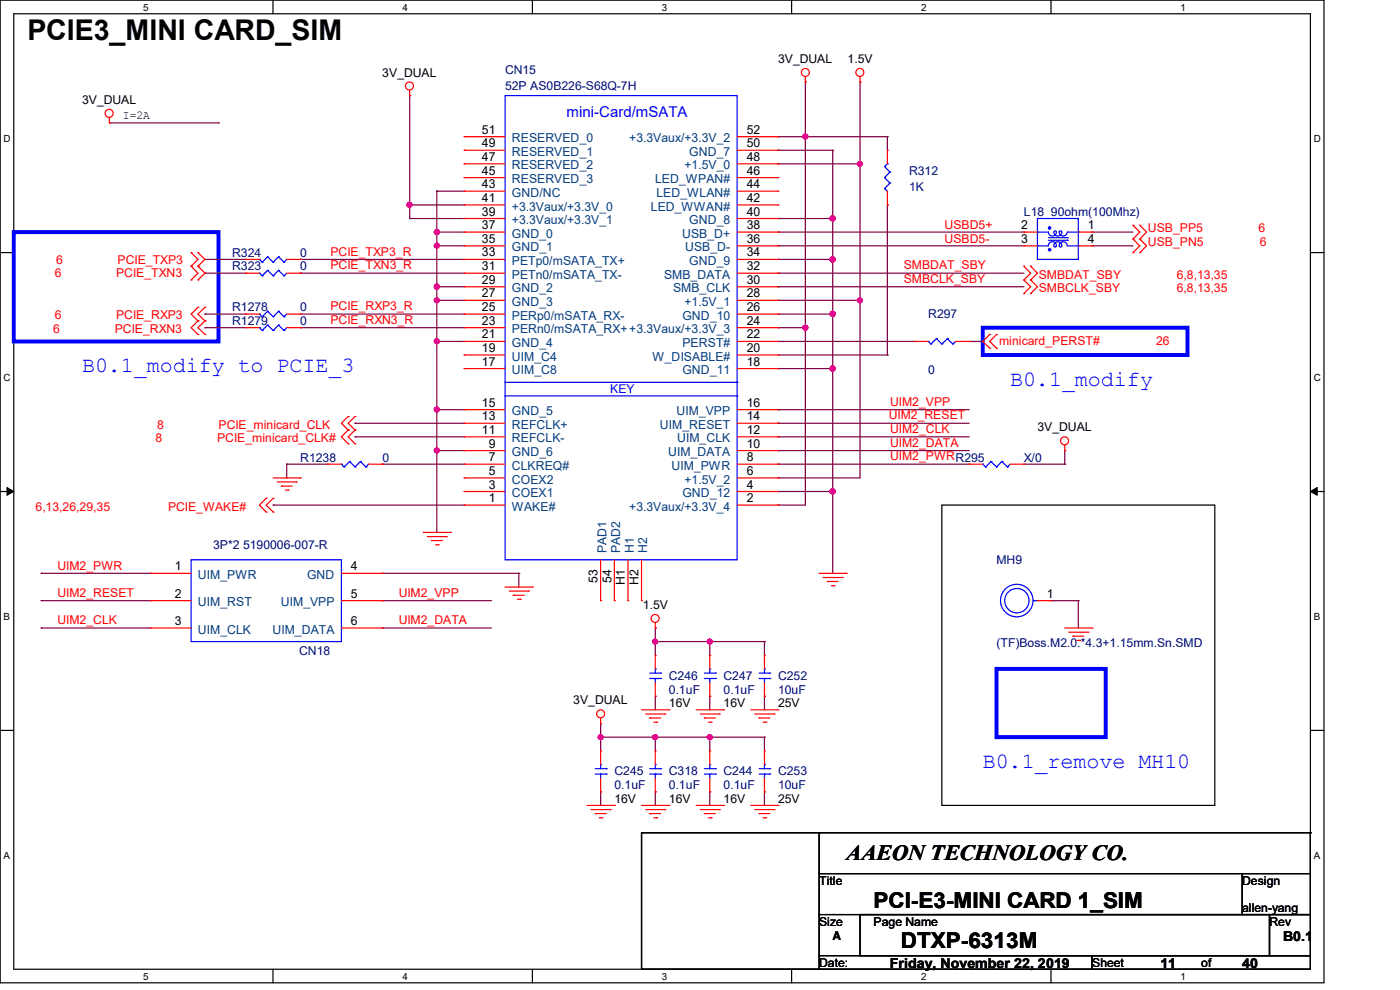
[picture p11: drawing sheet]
<svg xmlns="http://www.w3.org/2000/svg" width="297mm" height="210mm" viewBox="0 0 297 210" stroke-linecap="round" stroke-linejoin="round" font-family="sans-serif">
<path d="M0 0h280.9v208.5h-280.9zM2.9 2.9h275.1v202.7h-275.1z" fill="none" stroke="#000" stroke-width=".25"/>
<g fill="#fff">
<path d="M30.4 .3h1.1v2.4h-1.1z"/>
<path d="M30.4 205.9h1.1v2.3h-1.1z"/>
</g>
<path d="M57.9 0v2.9M57.9 205.6v2.9" fill="none" stroke="#000" stroke-width=".25"/>
<g fill="#fff">
<path d="M85.4 .3h1.1v2.4h-1.1z"/>
<path d="M85.4 205.9h1.1v2.3h-1.1z"/>
</g>
<path d="M112.9 0v2.9M112.9 205.6v2.9" fill="none" stroke="#000" stroke-width=".25"/>
<g fill="#fff">
<path d="M140.4 .3h1.2v2.4h-1.2z"/>
<path d="M140.4 205.9h1.2v2.3h-1.2z"/>
</g>
<path d="M167.9 0v2.9M167.9 205.6v2.9" fill="none" stroke="#000" stroke-width=".25"/>
<g fill="#fff">
<path d="M195.4 .3h1.2v2.4h-1.2z"/>
<path d="M195.4 205.9h1.2v2.3h-1.2z"/>
</g>
<path d="M223 0v2.9M223 205.6v2.9" fill="none" stroke="#000" stroke-width=".25"/>
<g fill="#fff">
<path d="M250.4 .3h1.2v2.4h-1.2z"/>
<path d="M250.4 205.9h1.2v2.3h-1.2z"/>
<path d="M.8 28.2h1.4v2.4h-1.4z"/>
<path d="M278.7 28.2h1.5v2.4h-1.5z"/>
<path d="M.8 78.9h1.4v2.3h-1.4z"/>
<path d="M278.7 78.9h1.5v2.3h-1.5z"/>
</g>
<path d="M0 53.6h2.9M278 53.6h2.9" fill="none" stroke="#000" stroke-width=".25"/>
<g fill="#fff">
<path d="M.8 129.6h1.3v2.3h-1.3z"/>
<path d="M278.7 129.6h1.4v2.3h-1.4z"/>
</g>
<path d="M0 104.3h2.9M278 104.3h2.9" fill="none" stroke="#000" stroke-width=".25"/>
<path d="M1.5 103.4l1.4 .9-1.4 .8zM278 104.3l1.4-.9v1.7z" fill="#000" stroke="#000" stroke-width=".21"/>
<g fill="#fff">
<path d="M.8 180.3h1.3v2.3h-1.3z"/>
<path d="M278.7 180.3h1.4v2.3h-1.4z"/>
</g>
<g fill="none" stroke="#000" stroke-width=".25">
<path d="M199.8 107.1h57.9v63.8h-57.9zM0 154.9h2.9M278 154.9h2.9M136.1 176.7h.1M136.1 176.7h141.9M136.1 176.7v28.9M173.8 176.7h.1M173.8 176.7v8.6M278 176.7h.1M278 176.7v8.6M173.8 185.3h104.2v8.7h-104.2zM173.8 194v8.7"/>
<path d="M182.5 194h86.8v8.7h-86.8zM263.5 194h.1M263.5 185.3v8.7M269.3 194h8.7v8.7h-8.7zM136.1 205.6h.1M136.1 205.6h37.7M173.8 202.7h57.9v2.9h-57.9zM173.8 202.7h.1M173.8 205.6h.1M231.7 202.7h46.3v2.9h-46.3z"/>
</g>
<path d="M2.9 49.2h43.5v23.2h-43.5zM208.5 69.5h43.4v5.8h-43.4zM211.4 141.9h23.2v14.5h-23.2z" fill="none" stroke="#00f" stroke-width=".85"/>
<g fill="none" stroke="#800040" stroke-width=".25">
<path d="M170.9 17.4h.1M170.9 17.4v89.7h-5.8M182.5 17.4h.1M182.5 17.4v84h-17.4M23.2 26.1h23.2M46.4 26.1h.1M86.9 20.3h.1M86.9 20.3v26.1M165.1 29h.1M165.1 31.9h.1M165.1 34.8h.1M165.1 29h23.2"/>
<path d="M165.1 31.9h11.6M165.1 34.8h17.4M170.9 29h.1M176.7 31.9h.1M176.7 31.9v89.7M182.5 34.8h.1M188.3 29h.1M188.3 29v2.9M43.5 55h.1M43.5 58h.1M43.5 55h8.7M43.5 58h8.7"/>
<path d="M63.7 55h.1M63.7 58h.1M63.7 55h34.8M63.7 58h34.8M86.9 43.5h.1M86.9 46.4h.1M86.9 43.5h11.6M86.9 46.4h11.6M92.7 40.6h.1M92.7 49.2h.1M92.7 52.2h.1M92.7 52.2h5.8"/>
<path d="M92.7 49.2h5.8M92.7 40.6h5.8M92.7 40.6v72.3M165.1 58h.1M165.1 52.2h.1M165.1 49.2h.1M165.1 46.4h.1M165.1 55h.1M165.1 55h11.6M165.1 58h52.1M165.1 52.2h52.1M165.1 49.2h52.1"/>
<path d="M165.1 46.4h11.6M176.7 46.4h.1M176.7 55h.1M188.3 43.5h.1M188.3 43.5v31.8M231.7 52.2h.1M231.7 49.2h.1M231.7 52.2h8.7M231.7 49.2h8.7M43.5 66.6h.1M43.5 69.5h.1M43.5 66.6h8.7"/>
<path d="M43.5 69.5h8.7M63.7 69.5h.1M63.7 66.6h.1M63.7 66.6h34.8M63.7 69.5h34.8M92.7 60.8h.1M92.7 63.7h.1M92.7 72.4h.1M92.7 72.4h5.8M92.7 60.8h5.8M92.7 63.7h5.8M165.1 72.4h.1"/>
<path d="M165.1 60.8h.1M165.1 69.5h.1M165.1 66.6h.1M165.1 78.2h.1M165.1 63.7h.1M165.1 66.6h11.6M165.1 69.5h5.8M165.1 72.4h28.9M165.1 60.8h52.1M165.1 63.7h17.4M165.1 78.2h11.6M165.1 75.3h23.2"/>
<path d="M170.9 69.5h.1M176.7 66.6h.1M176.7 78.2h.1M182.5 63.7h.1M188.3 75.3h.1M205.6 72.4h2.9M208.5 72.4h.1M60.8 98.5h.1M60.8 98.5h8.7M60.8 98.5v2.9M75.3 89.8h.1M75.3 92.7h.1"/>
<path d="M75.3 89.8h23.2M75.3 92.7h23.2M81.1 98.5h.1M81.1 98.5h17.4M92.7 95.6h.1M92.7 86.9h.1M92.7 95.6h5.8M92.7 86.9h5.8M165.1 95.6h.1M165.1 98.5h.1M165.1 86.9h.1M165.1 89.8h.1"/>
<path d="M165.1 92.7h.1M165.1 89.8h40.5M165.1 92.7h40.5M165.1 95.6h40.5M165.1 98.5h40.5M165.1 86.9h40.5M217.2 98.5h8.7M225.9 98.5h.1M225.9 95.6h.1M225.9 95.6v2.9M58 107.1h.1M58 107.1h40.5"/>
<path d="M60.8 101.4h.1M165.1 107.1h.1M165.1 104.3h.1M165.1 101.4h.1M165.1 104.3h11.6M176.7 104.3h.1M8.7 121.6h.1M8.7 127.4h.1M8.7 133.2h.1M8.7 121.6h23.2M8.7 127.4h23.2M8.7 133.2h23.2"/>
<path d="M81.1 133.2h.1M81.1 127.4h.1M81.1 121.6h.1M81.1 121.6h29M81.1 127.4h23.2M81.1 133.2h23.2M110.1 121.6h.1M110.1 121.6v2.9M139 133.2h.1M139 136.1h.1M139 133.2v5.8M139 136.1h23.2"/>
<path d="M150.6 136.1h.1M150.6 136.1v2.9M162.2 136.1h.1M162.2 136.1v2.9M223 127.4h.1M223 127.4h5.8M228.8 127.4h.1M228.8 127.4v5.8M127.4 156.4h.1M127.4 153.5h.1M127.4 156.4h34.8M127.4 153.5v5.8"/>
<path d="M139 147.7h.1M139 156.4h.1M139 147.7v2.9M139 156.4v2.9M150.6 147.7h.1M150.6 156.4h.1M150.6 147.7v2.9M150.6 156.4v2.9M162.2 147.7h.1M162.2 156.4h.1M162.2 147.7v2.9M162.2 156.4v2.9"/>
<path d="M127.4 168h.1M127.4 168v2.9M139 168h.1M139 168v2.9M150.6 168h.1M150.6 168v2.9M162.2 168h.1M162.2 168v2.9"/>
</g>
<g fill="#f0f" stroke="#f0f" stroke-width=".25">
<circle cx="150.6" cy="136.1" r=".54"/>
<circle cx="139" cy="136.1" r=".54"/>
<circle cx="150.6" cy="156.4" r=".54"/>
<circle cx="139" cy="156.4" r=".54"/>
<circle cx="127.4" cy="156.4" r=".54"/>
<circle cx="170.9" cy="29" r=".54"/>
<circle cx="170.9" cy="69.5" r=".54"/>
<circle cx="92.7" cy="95.5" r=".54"/>
<circle cx="92.7" cy="49.2" r=".54"/>
<circle cx="92.7" cy="60.8" r=".56"/>
<circle cx="92.7" cy="52.1" r=".54"/>
<circle cx="92.7" cy="63.7" r=".54"/>
<circle cx="92.7" cy="72.4" r=".54"/>
<circle cx="92.7" cy="86.9" r=".54"/>
<circle cx="176.6" cy="55" r=".57"/>
<circle cx="176.6" cy="46.3" r=".57"/>
<circle cx="176.6" cy="66.6" r=".57"/>
<circle cx="176.6" cy="104.2" r=".57"/>
<circle cx="86.9" cy="43.4" r=".54"/>
<circle cx="182.4" cy="63.7" r=".54"/>
<circle cx="182.4" cy="34.8" r=".54"/>
<circle cx="176.6" cy="78.2" r=".57"/>
</g>
<g fill="none" stroke="#f00" stroke-width=".25">
<path d="M86.9 19.1v1.2M170.9 17.4h.1M170.9 16.3v1.1M182.5 17.4h.1M182.5 16.3v1.1M23.2 26.1h.1M23.2 24.9v1.2M86.9 20.3h.1M98.5 37.7h.1M98.5 34.8h.1M98.5 31.9h.1M98.5 29h.1"/>
<path d="M98.5 37.7h8.6M98.5 34.8h8.6M98.5 31.9h8.6M98.5 29h8.6M156.4 37.7h8.7M156.4 34.8h8.7M156.4 31.9h8.7M156.4 29h8.7M165.1 37.7h.1M165.1 34.8h.1M165.1 31.9h.1M165.1 29h.1"/>
<path d="M188.3 31.9h.1M188.3 31.9v2.9M40.6 56.5h.1M40.6 53.6h.1M40.6 59.4h.1M40.6 53.6l1.4 1.4-1.4 1.5M40.6 56.5l1.4 1.5-1.4 1.4M42 53.6h.1M42 56.5h.1M42 59.4h.1M42 53.6l1.5 1.4-1.5 1.5M42 56.5l1.5 1.5-1.5 1.4"/>
<path d="M52.2 55h.1M52.2 58h.1M52.2 58h2.8M52.2 55h2.8M60.8 58h2.9M60.8 55h2.9M63.7 55h.1M63.7 58h.1M98.5 58h.1M98.5 55h.1M98.5 52.2h.1M98.5 49.2h.1"/>
<path d="M98.5 46.4h.1M98.5 43.5h.1M98.5 40.6h.1M98.5 49.2h8.6M98.5 52.2h8.6M98.5 58h8.6M98.5 55h8.6M98.5 46.4h8.6M98.5 43.5h8.6M98.5 40.6h8.6M156.4 49.2h8.7M156.4 52.2h8.7"/>
<path d="M156.4 58h8.7M156.4 55h8.7M156.4 46.4h8.7M156.4 43.5h8.7M156.4 40.6h8.7M165.1 58h.1M165.1 55h.1M165.1 52.2h.1M165.1 49.2h.1M165.1 46.4h.1M165.1 43.5h.1M165.1 40.6h.1"/>
<path d="M188.3 43.5h.1M188.3 40.6v2.9M217.2 56.5h.1M217.2 59.4h.1M217.2 49.2h.1M217.2 52.2h.1M217.2 56.5l1.5 1.5-1.5 1.4M217.2 59.4l1.5 1.4-1.5 1.5M217.2 49.2h2.9M217.2 52.2h2.9M218.7 56.5h.1M218.7 59.4h.1"/>
<path d="M218.7 56.5l1.4 1.5-1.4 1.4M218.7 59.4l1.4 1.4-1.4 1.5M228.8 49.2h2.9M228.8 52.2h2.9M231.7 52.2h.1M231.7 49.2h.1M240.4 50.7h.1M240.4 47.8h.1M240.4 53.6h.1M240.4 47.8l1.4 1.4-1.4 1.5M240.4 50.7l1.4 1.5-1.4 1.4M241.8 50.7h.1"/>
<path d="M241.8 47.8h.1M241.8 53.6h.1M241.8 47.8l1.4 1.4-1.4 1.5M241.8 50.7l1.4 1.5-1.4 1.4M42 68.1h.1M42 71h.1M42 65.2h.1M42 68.1l-1.4 1.4 1.4 1.5M42 65.2l-1.4 1.4 1.4 1.5M43.5 68.1h.1M43.5 71h.1M43.5 65.2h.1"/>
<path d="M43.5 68.1l-1.5 1.4 1.5 1.5M43.5 65.2l-1.5 1.4 1.5 1.5M52.2 66.6h.1M52.2 69.5h.1M52.2 66.6h2.8M52.2 69.5h2.8M60.8 66.6h2.9M60.8 69.5h2.9M63.7 66.6h.1M63.7 69.5h.1M98.5 78.2h.1M98.5 75.3h.1"/>
<path d="M98.5 72.4h.1M98.5 69.5h.1M98.5 66.6h.1M98.5 63.7h.1M98.5 60.8h.1M98.5 66.6h8.6M98.5 78.2h8.6M98.5 75.3h8.6M98.5 72.4h8.6M98.5 69.5h8.6M98.5 63.7h8.6M98.5 60.8h8.6"/>
<path d="M156.4 66.6h8.7M156.4 78.2h8.7M156.4 75.3h8.7M156.4 72.4h8.7M156.4 69.5h8.7M156.4 63.7h8.7M156.4 60.8h8.7M165.1 78.2h.1M165.1 75.3h.1M165.1 72.4h.1M165.1 69.5h.1M165.1 66.6h.1"/>
<path d="M165.1 63.7h.1M165.1 60.8h.1M194 72.4h.1M194 72.4h2.9M202.7 72.4h2.9M205.6 72.4h.1M210 71h.1M210 73.9h.1M210 71l-1.5 1.4 1.5 1.5M211.4 73.9h.1M211.4 71h.1M211.4 71l-1.4 1.4 1.4 1.5"/>
<path d="M217.2 62.3h.1M218.7 62.3h.1M69.5 98.5h.1M69.5 98.5h2.9M73.9 91.2h.1M73.9 94.1h.1M73.9 88.3h.1M73.9 91.2l-1.5 1.5 1.5 1.4M73.9 88.3l-1.5 1.5 1.5 1.4M75.3 91.2h.1M75.3 94.1h.1M75.3 88.3h.1"/>
<path d="M75.3 91.2l-1.4 1.5 1.4 1.4M75.3 88.3l-1.4 1.5 1.4 1.4M78.2 98.5h2.9M81.1 98.5h.1M98.5 98.5h.1M98.5 95.6h.1M98.5 92.7h.1M98.5 89.8h.1M98.5 86.9h.1M98.5 98.5h8.6M98.5 95.6h8.6M98.5 92.7h8.6"/>
<path d="M98.5 89.8h8.6M98.5 86.9h8.6M156.4 98.5h8.7M156.4 95.6h8.7M156.4 92.7h8.7M156.4 89.8h8.7M156.4 86.9h8.7M165.1 98.5h.1M165.1 95.6h.1M165.1 92.7h.1M165.1 89.8h.1M165.1 86.9h.1"/>
<path d="M205.6 98.5h.1M205.6 98.5h2.9M214.3 98.5h2.9M217.2 98.5h.1M225.9 95.6h.1M225.9 94.4v1.2M56.5 105.7h.1M56.5 108.6h.1M56.5 105.7l-1.5 1.4 1.5 1.5M58 105.7h.1M58 108.6h.1M58 101.4h5.7"/>
<path d="M58 105.7l-1.5 1.4 1.5 1.5M58.8 102.2h4.1M59.7 103.1h.1M59.7 103.1h2.3M60.5 104h.6M61.1 104h.1M62.9 102.2h.1M63.7 101.4h.1M89.8 112.9h5.8M90.7 113.8h4M91.5 114.7h.1M91.5 114.7h2.4"/>
<path d="M92.4 115.6h.6M93 115.6h.1M94.7 113.8h.1M95.6 112.9h.1M98.5 107.1h.1M98.5 104.3h.1M98.5 101.4h.1M98.5 101.4h8.6M98.5 107.1h8.6M98.5 104.3h8.6M127.4 118.7v8.7M130.3 118.7v8.7"/>
<path d="M133.2 118.7v8.7M136.1 118.7v8.7M156.4 101.4h8.7M156.4 107.1h8.7M156.4 104.3h8.7M165.1 107.1h.1M165.1 104.3h.1M165.1 101.4h.1M31.9 121.6h.1M31.9 127.4h.1M31.9 133.2h.1M31.9 121.6h8.7"/>
<path d="M31.9 133.2h8.7M31.9 127.4h8.7M72.4 121.6h8.7M72.4 133.2h8.7M72.4 127.4h8.7M81.1 121.6h.1M81.1 127.4h.1M81.1 133.2h.1M107.1 124.5h5.8M108 125.4h4.1M108.9 126.3h.1M108.9 126.3h2.3"/>
<path d="M109.8 127.1h.6M110.4 127.1h.1M112.1 125.4h.1M112.9 124.5h.1M127.4 127.4h.1M130.3 127.4h.1M133.2 127.4h.1M136.1 127.4h.1M139 133.2h.1M139 139h.1M139 132.1v1.1M139 139v2.9"/>
<path d="M150.6 139h.1M150.6 139v2.9M162.2 139h.1M162.2 139v2.9M173.8 121.6h5.7M174.6 122.5h4.1M175.5 123.4h.1M175.5 123.4h2.3M176.4 124.2h.6M177 124.2h.1M178.7 122.5h.1M179.5 121.6h.1"/>
<path d="M220.1 127.4h2.9M223 127.4h.1M225.9 133.2h5.8M226.7 134.1h4.1M227.6 135h.1M227.6 135h2.4M228.5 135.8h.6M229.1 135.8h.1M230.8 134.1h.1M231.7 133.2h.1M127.4 153.5h.1M127.4 159.3h.1"/>
<path d="M127.4 152.3v1.2M127.4 159.3v2.9M136.1 150.6h5.8M137 151.5h4.1M137.8 152.3h.1M137.8 152.3h2.4M138.7 153.2h.6M139 147.7h.1M139 159.3h.1M139 144.8v2.9M139 159.3v2.9M139.3 153.2h.1"/>
<path d="M141.1 151.5h.1M141.9 150.6h.1M147.7 150.6h5.8M148.6 151.5h4M149.4 152.3h.1M149.4 152.3h2.4M150.3 153.2h.6M150.6 147.7h.1M150.6 159.3h.1M150.6 144.8v2.9M150.6 159.3v2.9M150.9 153.2h.1"/>
<path d="M152.6 151.5h.1M153.5 150.6h.1M159.3 150.6h5.8M160.1 151.5h4.1M161 152.3h.1M161 152.3h2.3M161.9 153.2h.6M162.2 159.3h.1M162.2 147.7h.1M162.2 144.8v2.9M162.2 159.3v2.9M162.5 153.2h.1"/>
<path d="M164.2 151.5h.1M165.1 150.6h.1M124.5 170.9h5.8M125.4 171.7h4.1M126.3 172.6h.1M126.3 172.6h2.3M127.1 173.5h.6M127.4 168h.1M127.4 165.1v2.9M127.7 173.5h.1M129.5 171.7h.1M130.3 170.9h.1"/>
<path d="M136.1 170.9h5.8M137 171.7h4.1M137.8 172.6h.1M137.8 172.6h2.4M138.7 173.5h.6M139 168h.1M139 165.1v2.9M139.3 173.5h.1M141.1 171.7h.1M141.9 170.9h.1M147.7 170.9h5.8M148.6 171.7h4"/>
<path d="M149.4 172.6h.1M149.4 172.6h2.4M150.3 173.5h.6M150.6 168h.1M150.6 165.1v2.9M150.9 173.5h.1M152.6 171.7h.1M153.5 170.9h.1M159.3 170.9h5.8M160.1 171.7h4.1M161 172.6h.1M161 172.6h2.3"/>
<path d="M161.9 173.5h.6M162.2 168h.1M162.2 165.1v2.9M162.5 173.5h.1M164.2 171.7h.1M165.1 170.9h.1"/>
<circle cx="86.9" cy="18.2" r=".85"/>
<circle cx="170.9" cy="15.4" r=".85"/>
<circle cx="182.4" cy="15.4" r=".85"/>
<circle cx="23.2" cy="24" r=".85"/>
<circle cx="225.8" cy="93.5" r=".85"/>
<circle cx="139" cy="131.2" r=".85"/>
<circle cx="127.4" cy="151.4" r=".85"/>
</g>
<g fill="none" stroke="#00f" stroke-width=".25">
<path d="M107.1 20.3h49.3v98.4h-49.3zM187.7 35.3h.1M187.7 37.7h.1M187.7 35.3l1.1 1.2M187.7 37.7l1.1 1.1M188.3 34.8h.1M188.3 34.8l-.6 .5M188.8 38.8h.1M188.8 36.5h.1M188.8 38.8l-1.1 1.2M188.8 36.5l-1.1 1.2M55 55h.1"/>
<path d="M55 58h.1M55 55l.6 .6M55 58l.6 .5M55.6 55.6h.1M55.6 58.5h.1M56.8 54.5h.1M56.8 57.4h.1M56.8 54.5l-1.2 1.1M56.8 54.5l1.2 1.1M56.8 57.4l-1.2 1.1M56.8 57.4l1.2 1.1M58 55.6h.1"/>
<path d="M58 58.5h.1M59.1 54.5h.1M59.1 57.4h.1M59.1 54.5l1.1 1.1M59.1 54.5l-1.1 1.1M59.1 57.4l1.1 1.1M59.1 57.4l-1.1 1.1M60.2 55.6h.1M60.2 58.5h.1M60.8 55l-.6 .6M60.8 58l-.6 .5M187.7 40h.1"/>
<path d="M187.7 40l.6 .6M220.1 46.4h8.7v8.6h-8.7zM220.1 49.2h2.3a.81 .81 0 0 0 .9 .9 .81 .81 0 0 0 .7-1.1h-.3a.77 .77 0 0 0 .7 1.1 .77 .77 0 0 0 .7-1.1h-.3a.81 .81 0 0 0 .7 1.1 .81 .81 0 0 0 .9-.9h2.4M220.1 52.2h.1M220.1 49.2h.1M220.1 52.2h2.3a.81 .81 0 0 1 .9-.9 .81 .81 0 0 1 .7 1.1h-.3a.78 .78 0 0 1 .7-1.1 .78 .78 0 0 1 .7 1.1h-.3a.81 .81 0 0 1 .7-1.1 .81 .81 0 0 1 .9 .9h2.4M222.4 50.4h4M222.4 51h4M226.4 50.4h.1M226.4 51h.1M228.8 49.2h.1M228.8 52.2h.1"/>
<path d="M55 66.6h.1M55 69.5h.1M55 66.6l.6 .6M55 69.5l.6 .6M55.6 67.2h.1M55.6 70.1h.1M56.8 66h.1M56.8 69h.1M56.8 66l-1.2 1.2M56.8 66l1.2 1.2M56.8 69l-1.2 1.1M56.8 69l1.2 1.1"/>
<path d="M58 67.2h.1M58 70.1h.1M59.1 66h.1M59.1 69h.1M59.1 66l1.1 1.2M59.1 66l-1.1 1.2M59.1 69l1.1 1.1M59.1 69l-1.1 1.1M60.2 67.2h.1M60.2 70.1h.1M60.8 66.6l-.6 .6M60.8 69.5l-.6 .6"/>
<path d="M196.9 72.4h.1M196.9 72.4l.6 .6M197.5 73h.1M198.7 71.8h.1M198.7 71.8l-1.2 1.2M198.7 71.8l1.1 1.2M199.8 73h.1M201 71.8h.1M201 71.8l1.1 1.2M201 71.8l-1.2 1.2M202.1 73h.1M202.7 72.4l-.6 .6"/>
<path d="M72.4 98.5h.1M72.4 98.5l.6 .6M73 99.1h.1M74.2 97.9h.1M74.2 97.9l-1.2 1.2M74.2 97.9l1.1 1.2M75.3 99.1h.1M76.5 97.9h.1M76.5 97.9l1.1 1.2M76.5 97.9l-1.2 1.2M77.6 99.1h.1M78.2 98.5l-.6 .6"/>
<path d="M107.1 84h49.3M107.1 81.1h49.3M156.4 84h.1M156.4 81.1h.1M208.5 98.5h.1M208.5 98.5l.6 .6M209.1 99.1h.1M210.2 97.9h.1M210.2 97.9l-1.1 1.2M210.2 97.9l1.2 1.2M211.4 99.1h.1M212.6 97.9h.1"/>
<path d="M212.6 97.9l1.1 1.2M212.6 97.9l-1.2 1.2M213.7 99.1h.1M214.3 98.5l-.6 .6M40.6 118.7h31.8v17.4h-31.8zM219.2 127.4h.1M219.2 127.4h.9M137.8 142.8h2.4M137.8 143.9h2.4M139 141.9h.1M139 143.9h.1M139 141.9v.9"/>
<path d="M139 143.9v.9M140.2 142.8h.1M140.2 143.9h.1M149.4 142.8h2.4M149.4 143.9h2.4M150.6 141.9h.1M150.6 143.9h.1M150.6 141.9v.9M150.6 143.9v.9M151.8 142.8h.1M151.8 143.9h.1M161 142.8h2.3"/>
<path d="M161 143.9h2.3M162.2 141.9h.1M162.2 143.9h.1M162.2 141.9v.9M162.2 143.9v.9M163.3 142.8h.1M163.3 143.9h.1M126.3 163.1h2.3M126.3 164.2h2.3M127.4 162.2h.1M127.4 164.2h.1M127.4 162.2v.9"/>
<path d="M127.4 164.2v.9M128.6 163.1h.1M128.6 164.2h.1M137.8 163.1h2.4M137.8 164.2h2.4M139 162.2h.1M139 164.2h.1M139 162.2v.9M139 164.2v.9M140.2 163.1h.1M140.2 164.2h.1M149.4 163.1h2.4"/>
<path d="M149.4 164.2h2.4M150.6 162.2h.1M150.6 164.2h.1M150.6 162.2v.9M150.6 164.2v.9M151.8 163.1h.1M151.8 164.2h.1M161 163.1h2.3M161 164.2h2.3M162.2 162.2h.1M162.2 164.2h.1M162.2 162.2v.9"/>
<path d="M162.2 164.2v.9M163.3 163.1h.1M163.3 164.2h.1"/>
<circle cx="215.7" cy="127.4" r="3.5"/>
<circle cx="215.7" cy="127.4" r="2.58"/>
</g>
<g fill="#00f" stroke="#00f" stroke-width=".25">
<circle cx="222.7" cy="48.4" r=".25"/>
<circle cx="222.7" cy="53" r=".25"/>
</g>
<text font-size="6.1" x="5.8" y="8.6">PCIE3_MINI CARD_SIM</text>
<g font-size="4.6" fill="#00f">
<text x="17.4" y="79">B0.1_modify to PCIE_3</text>
<text x="214.3" y="81.9">B0.1_modify</text>
<text x="208.5" y="163">B0.1_remove MH10</text>
</g>
<g font-size="4.6">
<text x="179.5" y="182.5">AAEON TECHNOLOGY CO.</text>
<text x="185.3" y="192.5">PCI-E3-MINI CARD 1_SIM</text>
<text x="191.1" y="201.2">DTXP-6313M</text>
</g>
<text font-size="3.2" fill="#00f" x="120.2" y="24.8">mini-Card/mSATA</text>
<g font-size="2.9">
<text x="272.2" y="199.6">B0.1</text>
<text x="188.8" y="205.4">Friday, November 22, 2019</text>
<text x="246.2" y="205.4">11</text>
<text x="263.5" y="205.4">40</text>
</g>
<g font-size="2.6">
<text x="81.1" y="16.3">3V_DUAL</text>
<text x="165.1" y="13.4">3V_DUAL</text>
<text x="179.8" y="13.4">1.5V</text>
<text x="17.4" y="22.1">3V_DUAL</text>
<text x="26.1" y="25.3">I=2A</text>
<text x="102.2" y="28.4">51</text>
<text x="158.4" y="28.4">52</text>
<text x="102.2" y="34.1">47</text>
<text x="102.2" y="31.2">49</text>
<text x="158.4" y="34.1">48</text>
<text x="158.4" y="31.2">50</text>
<text x="102.2" y="39.9">43</text>
<text x="102.2" y="37">45</text>
<text x="158.4" y="39.9">44</text>
<text x="158.4" y="37">46</text>
<text x="102.2" y="45.7">39</text>
<text x="102.2" y="42.8">41</text>
<text x="158.4" y="45.7">40</text>
<text x="158.4" y="42.8">42</text>
<text x="102.2" y="51.5">35</text>
<text x="102.2" y="48.6">37</text>
<text x="158.4" y="51.5">36</text>
<text x="158.4" y="48.6">38</text>
<text x="216.6" y="48.6">2</text>
<text x="216.6" y="51.5">3</text>
<text x="230.8" y="51.5">4</text>
<text x="230.8" y="48.6">1</text>
<text x="102.2" y="57.3">31</text>
<text x="102.2" y="54.4">33</text>
<text x="158.4" y="57.3">32</text>
<text x="158.4" y="54.4">34</text>
<text x="102.2" y="66">25</text>
<text x="102.2" y="63.1">27</text>
<text x="102.2" y="60.2">29</text>
<text x="158.4" y="66">26</text>
<text x="158.4" y="63.1">28</text>
<text x="158.4" y="60.2">30</text>
<text x="102.2" y="71.8">21</text>
<text x="102.2" y="68.9">23</text>
<text x="158.4" y="71.8">22</text>
<text x="158.4" y="68.9">24</text>
<text x="102.2" y="77.6">17</text>
<text x="102.2" y="74.7">19</text>
<text x="158.4" y="77.6">18</text>
<text x="158.4" y="74.7">20</text>
<text x="102.2" y="89.2">13</text>
<text x="102.2" y="86.3">15</text>
<text x="158.4" y="89.2">14</text>
<text x="158.4" y="86.3">16</text>
<text x="102.2" y="92">11</text>
<text x="103.7" y="95">9</text>
<text x="158.4" y="95">10</text>
<text x="158.4" y="92">12</text>
<text x="220.1" y="91.5">3V_DUAL</text>
<text x="103.7" y="100.8">5</text>
<text x="103.7" y="97.8">7</text>
<text x="158.4" y="100.8">6</text>
<text x="158.4" y="97.8">8</text>
<text x="103.7" y="106.5">1</text>
<text x="103.7" y="103.6">3</text>
<text x="158.4" y="106.5">2</text>
<text x="158.4" y="103.6">4</text>
<text x="37.1" y="121">1</text>
<text x="74.5" y="121">4</text>
<text x="126.8" y="123.7" transform="rotate(-90 126.8 123.7)">53</text>
<text x="129.7" y="123.7" transform="rotate(-90 129.7 123.7)">54</text>
<text x="132.6" y="124.1" transform="rotate(-90 132.6 124.1)">H1</text>
<text x="135.5" y="124.1" transform="rotate(-90 135.5 124.1)">H2</text>
<text x="37.1" y="126.8">2</text>
<text x="74.5" y="126.8">5</text>
<text x="136.4" y="129.2">1.5V</text>
<text x="222.1" y="126.8">1</text>
<text x="37.1" y="132.6">3</text>
<text x="74.5" y="132.6">6</text>
<text x="121.6" y="149.4">3V_DUAL</text>
<text x="141.9" y="150">16V</text>
<text x="153.5" y="150">16V</text>
<text x="165.1" y="150">25V</text>
<text x="130.3" y="170.3">16V</text>
<text x="141.9" y="170.3">16V</text>
<text x="153.5" y="170.3">16V</text>
<text x="165.1" y="170.3">25V</text>
<text x="173.8" y="187.7">Title</text>
<text x="263.5" y="187.7">Design</text>
<text x="173.8" y="196.3">Size</text>
<text x="185.3" y="196.3">Page Name</text>
<text x="263.5" y="193.5">allen-yang</text>
<text x="269.3" y="196.3">Rev</text>
<text x="176.7" y="199.3">A</text>
<text x="173.8" y="205.1">Date:</text>
<text x="231.7" y="205.1">Sheet</text>
<text x="254.8" y="205.1">of</text>
</g>
<g font-size="2.6" fill="#000080">
<text x="107.1" y="15.7">CN15</text>
<text x="107.1" y="19.1">52P AS0B226-S68Q-7H</text>
<text x="192.9" y="37.1">R312</text>
<text x="192.9" y="40.6">1K</text>
<text x="217.2" y="45.8">L18 90ohm(100Mhz)</text>
<text x="49.2" y="54.5">R324</text>
<text x="49.2" y="57.4">R323</text>
<text x="63.7" y="54.5">0</text>
<text x="63.7" y="57.4">0</text>
<text x="49.2" y="66">R1278</text>
<text x="49.2" y="69">R1279</text>
<text x="63.7" y="66">0</text>
<text x="63.7" y="69">0</text>
<text x="196.9" y="67.5">R297</text>
<text x="196.9" y="79.4">0</text>
<text x="63.7" y="97.9">R1238</text>
<text x="81.1" y="97.9">0</text>
<text x="217.2" y="97.9">X/0</text>
<text x="45.2" y="116.5">3P*2 5190006-007-R</text>
<text x="211.4" y="119.6">MH9</text>
<text x="211.4" y="137.3">(TF)Boss.M2.0.*4.3+1.15mm.Sn.SMD</text>
<text x="63.5" y="139">CN18</text>
<text x="141.9" y="144.2">C246</text>
<text x="141.9" y="147.1">0.1uF</text>
<text x="153.5" y="144.2">C247</text>
<text x="153.5" y="147.1">0.1uF</text>
<text x="165.1" y="144.2">C252</text>
<text x="165.1" y="147.1">10uF</text>
<text x="130.3" y="164.5">C245</text>
<text x="130.3" y="167.4">0.1uF</text>
<text x="141.9" y="164.5">C318</text>
<text x="141.9" y="167.4">0.1uF</text>
<text x="153.5" y="164.5">C244</text>
<text x="153.5" y="167.4">0.1uF</text>
<text x="165.1" y="164.5">C253</text>
<text x="165.1" y="167.4">10uF</text>
</g>
<g font-size="2.6" fill="#004080">
<text x="108.6" y="35.9">RESERVED_2</text>
<text x="108.6" y="33.1">RESERVED_1</text>
<text x="108.6" y="30.2">RESERVED_0</text>
<text x="133.5" y="30.2">+3.3Vaux/+3.3V_2</text>
<text x="145.2" y="35.9">+1.5V_0</text>
<text x="146.2" y="33.1">GND_7</text>
<text x="108.6" y="41.7">GND/NC</text>
<text x="108.6" y="38.9">RESERVED_3</text>
<text x="139" y="38.9">LED_WPAN#</text>
<text x="139.3" y="41.7">LED_WLAN#</text>
<text x="108.6" y="47.5">+3.3Vaux/+3.3V_1</text>
<text x="108.6" y="44.7">+3.3Vaux/+3.3V_0</text>
<text x="138.1" y="44.7">LED_WWAN#</text>
<text x="146.2" y="47.5">GND_8</text>
<text x="108.6" y="53.3">GND_1</text>
<text x="108.6" y="50.4">GND_0</text>
<text x="144.7" y="50.4">USB_D+</text>
<text x="145.3" y="53.3">USB_D-</text>
<text x="108.6" y="59.1">PETn0/mSATA_TX-</text>
<text x="108.6" y="56.2">PETp0/mSATA_TX+</text>
<text x="140.9" y="59.1">SMB_DATA</text>
<text x="146.2" y="56.2">GND_9</text>
<text x="108.6" y="64.9">GND_3</text>
<text x="108.6" y="62">GND_2</text>
<text x="142.8" y="62">SMB_CLK</text>
<text x="145.2" y="64.9">+1.5V_1</text>
<text x="108.6" y="70.7">PERn0/mSATA_RX++3.3Vaux/+3.3V_3</text>
<text x="108.6" y="67.8">PERp0/mSATA_RX-</text>
<text x="144.8" y="67.8">GND_10</text>
<text x="108.6" y="76.5">UIM_C4</text>
<text x="108.6" y="73.6">GND_4</text>
<text x="138.4" y="76.5">W_DISABLE#</text>
<text x="144.8" y="73.6">PERST#</text>
<text x="108.6" y="79.4">UIM_C8</text>
<text x="144.8" y="79.4">GND_11</text>
<text x="108.6" y="88.1">GND_5</text>
<text x="143.5" y="88.1">UIM_VPP</text>
<text x="108.6" y="93.9">REFCLK-</text>
<text x="108.6" y="91">REFCLK+</text>
<text x="140" y="91">UIM_RESET</text>
<text x="143.6" y="93.9">UIM_CLK</text>
<text x="108.6" y="99.7">CLKREQ#</text>
<text x="108.6" y="96.8">GND_6</text>
<text x="141.7" y="96.8">UIM_DATA</text>
<text x="142.5" y="99.7">UIM_PWR</text>
<text x="108.6" y="105.5">COEX1</text>
<text x="108.6" y="102.6">COEX2</text>
<text x="144.8" y="105.5">GND_12</text>
<text x="145.2" y="102.6">+1.5V_2</text>
<text x="108.6" y="108.3">WAKE#</text>
<text x="133.5" y="108.3">+3.3Vaux/+3.3V_4</text>
<text x="128.6" y="117.3" transform="rotate(-90 128.6 117.3)">PAD1</text>
<text x="131.6" y="117.3" transform="rotate(-90 131.6 117.3)">PAD2</text>
<text x="134.4" y="117.3" transform="rotate(-90 134.4 117.3)">H1</text>
<text x="137.3" y="117.3" transform="rotate(-90 137.3 117.3)">H2</text>
<text x="42" y="122.8">UIM_PWR</text>
<text x="65.2" y="122.8">GND</text>
<text x="42" y="128.6">UIM_RST</text>
<text x="59.6" y="128.6">UIM_VPP</text>
<text x="42" y="134.4">UIM_CLK</text>
<text x="57.8" y="134.4">UIM_DATA</text>
</g>
<g font-size="2.6" fill="#f00">
<text x="200.4" y="51.6">USBD5-</text>
<text x="200.4" y="48.6">USBD5+</text>
<text x="243.5" y="49.3">USB_PP5</text>
<text x="243.5" y="52.2">USB_PN5</text>
<text x="267" y="49.3">6</text>
<text x="267.3" y="52.2">6</text>
<text x="11.6" y="58.8">6</text>
<text x="11.9" y="55.9">6</text>
<text x="24.6" y="58.8">PCIE_TXN3</text>
<text x="24.9" y="55.9">PCIE_TXP3</text>
<text x="70.1" y="54.2">PCIE_TXP3_R</text>
<text x="70.1" y="57.2">PCIE_TXN3_R</text>
<text x="191.7" y="57.2">SMBDAT_SBY</text>
<text x="220.4" y="59.1">SMBDAT_SBY</text>
<text x="249.6" y="59.1">6,8,13,35</text>
<text x="70.1" y="65.8">PCIE_RXP3_R</text>
<text x="191.7" y="60">SMBCLK_SBY</text>
<text x="220.4" y="62">SMBCLK_SBY</text>
<text x="249.6" y="62">6,8,13,35</text>
<text x="11.3" y="70.7">6</text>
<text x="11.6" y="67.8">6</text>
<text x="24.3" y="70.7">PCIE_RXN3</text>
<text x="24.6" y="67.8">PCIE_RXP3</text>
<text x="70.1" y="68.7">PCIE_RXN3_R</text>
<text x="212" y="73.3">minicard_PERST#</text>
<text x="245.3" y="73.3">26</text>
<text x="188.6" y="89">UIM2_RESET</text>
<text x="188.8" y="86.1">UIM2_VPP</text>
<text x="33" y="93.9">8</text>
<text x="33.3" y="91">8</text>
<text x="46.1" y="93.9">PCIE_minicard_CLK#</text>
<text x="46.4" y="91">PCIE_minicard_CLK</text>
<text x="188.8" y="94.8">UIM2_DATA</text>
<text x="188.8" y="91.9">UIM2_CLK</text>
<text x="188.8" y="97.7">UIM2_PWRR295</text>
<text x="7.5" y="108.3">6,13,26,29,35</text>
<text x="35.6" y="108.3">PCIE_WAKE#</text>
<text x="12.2" y="120.8">UIM2_PWR</text>
<text x="12.2" y="126.6">UIM2_RESET</text>
<text x="84.6" y="126.6">UIM2_VPP</text>
<text x="12.2" y="132.4">UIM2_CLK</text>
<text x="84.6" y="132.4">UIM2_DATA</text>
</g>
<text font-size="2.6" fill="#00f" x="129.5" y="83.4">KEY</text>
<g font-size="2.1">
<text x="30.4" y="2.2">5</text>
<text x="85.4" y="2.2">4</text>
<text x="140.4" y="2.2">3</text>
<text x="195.4" y="2.2">2</text>
<text x="250.4" y="2.2">1</text>
<text x=".8" y="30.1">D</text>
<text x="278.7" y="30.1">D</text>
<text x=".8" y="80.8">C</text>
<text x="278.7" y="80.8">C</text>
<text x=".8" y="131.5">B</text>
<text x="278.7" y="131.5">B</text>
<text x=".8" y="182.2">A</text>
<text x="278.7" y="182.2">A</text>
<text x="30.4" y="207.8">5</text>
<text x="85.4" y="207.8">4</text>
<text x="140.4" y="207.8">3</text>
<text x="195.4" y="207.8">2</text>
<text x="250.4" y="207.8">1</text>
</g>
</svg>
